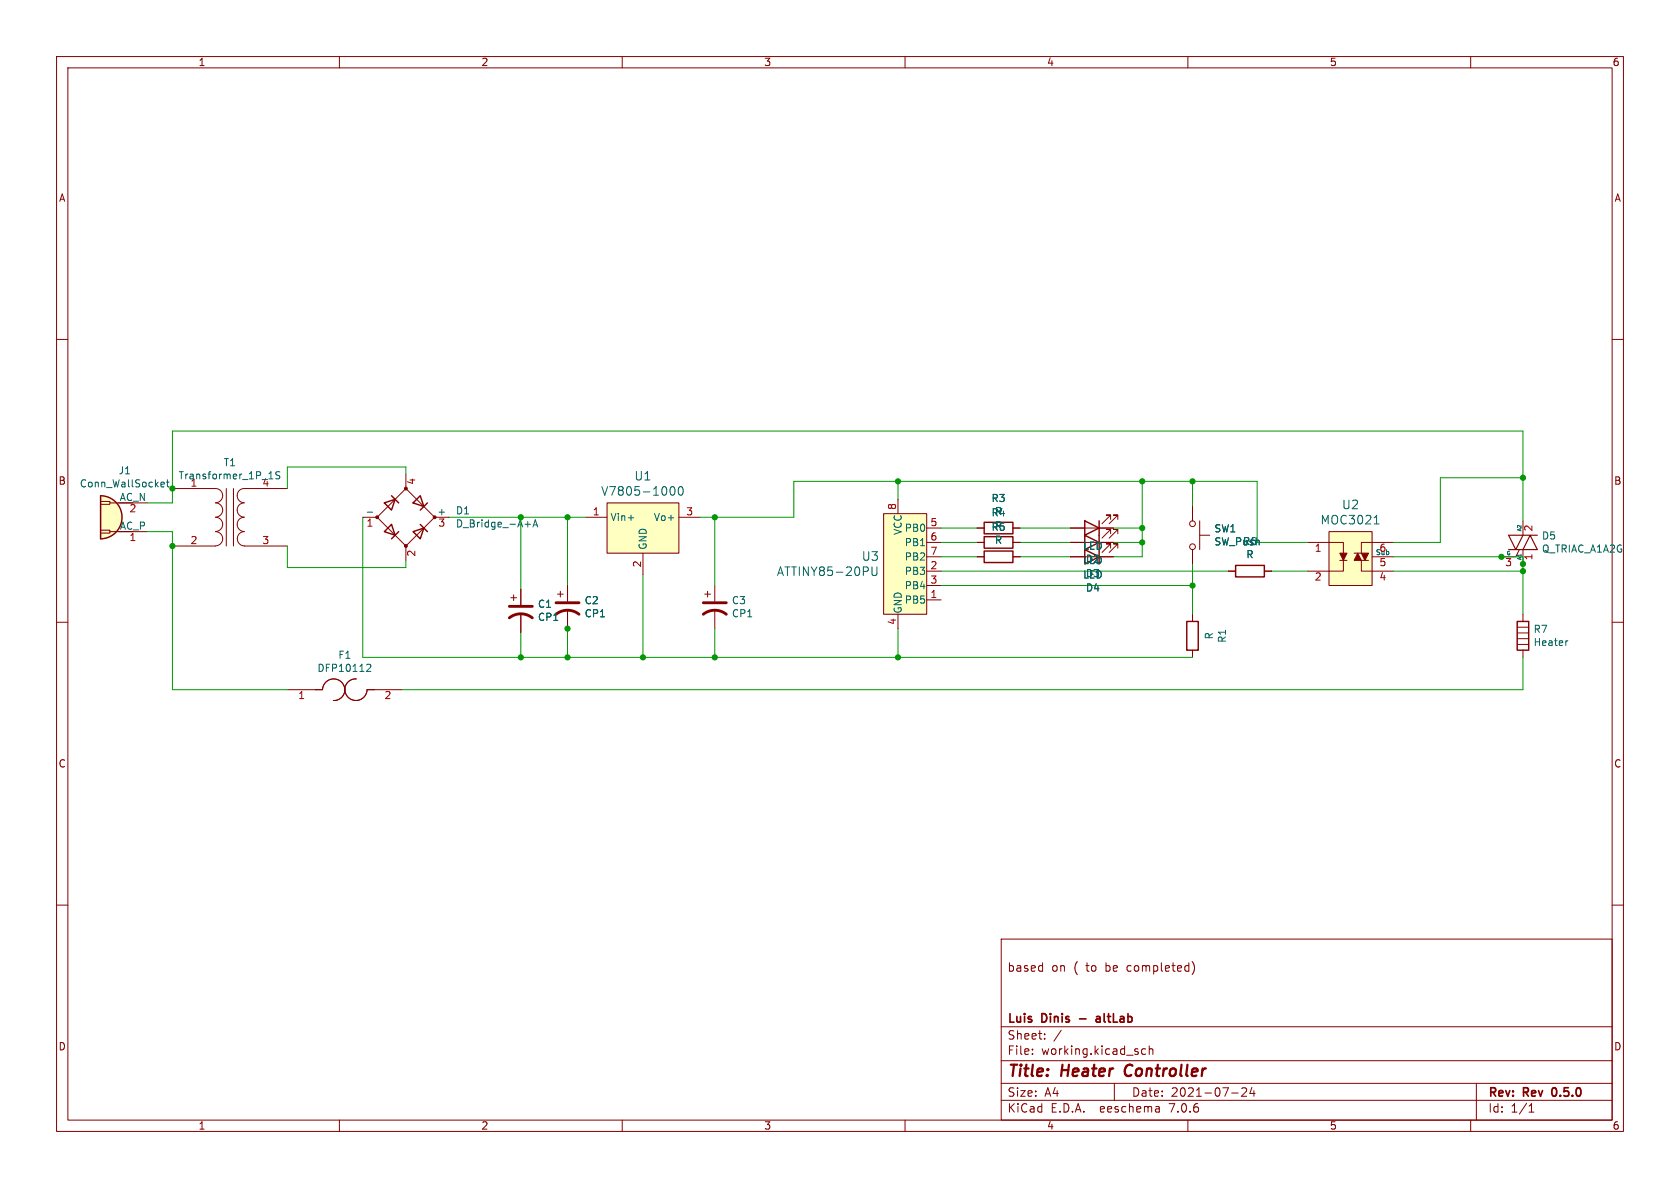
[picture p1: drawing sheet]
<svg xmlns="http://www.w3.org/2000/svg" width="297mm" height="210mm" viewBox="0 0 297 210" stroke-linecap="round" stroke-linejoin="round" font-family="sans-serif">
<g fill="none" stroke="#840000" stroke-width=".18">
<path d="M10 10h277v190h-277zM12 12h273v186h-273zM60 10v2M110 10v2M160 10v2M210 10v2M260 10v2M10 60h2M285 60h2M17.8 88.6h1.6v.6h-1.6zM17.8 93.7h1.6v.5h-1.6zM19.4 88.9h6.6"/>
<path d="M19.4 94h6.6M30.5 86.4h7.6a1.27 1.27 0 0 1 1.3 1.2 1.27 1.27 0 0 1-1.3 1.3 1.26 1.26 0 0 1 1.3 1.3 1.26 1.26 0 0 1-1.3 1.2M30.5 96.5h7.6M38.1 91.4a1.27 1.27 0 0 1 1.3 1.3 1.27 1.27 0 0 1-1.3 1.3 1.26 1.26 0 0 1 1.3 1.2 1.26 1.26 0 0 1-1.3 1.3M40 86.4v10.1M41.3 86.4v10.1M43.2 91.4a1.26 1.26 0 0 0-1.3 1.3 1.26 1.26 0 0 0 1.3 1.3M43.2 96.5h7.6M43.2 94a1.26 1.26 0 0 0-1.2 1.2 1.26 1.26 0 0 0 1.2 1.3M50.8 86.4h-7.6a1.27 1.27 0 0 0-1.3 1.2 1.27 1.27 0 0 0 1.3 1.3 1.26 1.26 0 0 0-1.3 1.3 1.26 1.26 0 0 0 1.3 1.2M64.1 91.4h2.6M71.8 86.4l5 5-5 5.1-5.1-5.1z"/>
<path d="M71.8 83.8v2.6M71.8 96.5v2.6M76.8 91.4h2.6M103.5 91.4h3.8M107.3 88.9h12.7v8.9h-12.7zM113.7 97.8v3.8M120 91.4h3.8M156.2 90.8h7.6v17.8h-7.6zM158.7 88.3v2.5M163.8 95.9h2.6M163.8 98.4h2.6M163.8 93.3h2.6"/>
<path d="M172.7 95.9h1.3M172.7 98.4h1.3M172.7 93.3h1.3M179.1 95.9h1.2M179.1 98.4h1.2M179.1 93.3h1.2M189.2 95.9h2.6M189.2 98.4h2.6M189.2 93.3h7.6M194.3 95.9h2.5M194.3 98.4h2.5M196.3 94.4v-.8h-.7h.7l-1.5 1.5"/>
<path d="M196.3 91.8v-.7h-.7h.7l-1.5 1.5M196.3 96.9v-.8h-.7h.7l-1.5 1.6M197.6 94.4v-.8h-.8h.8l-1.5 1.5M197.6 91.8v-.7h-.8h.8l-1.5 1.5M197.6 96.9v-.8h-.8h.8l-1.5 1.6M210.8 89.5v2.6M210.8 97.2v2.5M212.1 94.6h1.8M212.1 92.1v5.1M231.1 95.9h6.4v5.1h-6.4M234.9 94h7.7v9.5h-7.7zM236.9 99.1h1.2"/>
<path d="M241.9 99.1h-1.2v1.9h5.7M242.6 98.4h3.8M246.4 95.9h-5.7v1.9h-1.3M268.6 97.2l-.6 1.2h-2.6M269.2 92.1v2.5M269.2 97.2v2.5M10 110h2M90.3 105.7h1M90.8 105.2v1M92.1 104.1v2.8M92.1 108.5v3.3M98.6 105h1"/>
<path d="M99.1 104.5v1M100.3 103.5v2.8M100.3 107.8v3.3M124.6 105h1M125.1 104.5v1M126.4 103.5v2.8M126.4 107.8v3.3M158.7 108.6v2.5M163.8 101h2.6M163.8 106h2.6M163.8 103.5h2.6M210.8 108.6v1.3"/>
<path d="M210.8 114.9v1.3M217.2 101h1.2M223.5 101h1.3M268.2 110.9h2.1M268.2 113.9h2.1M268.2 112.9h2.1M268.2 111.9h2.1M269.2 108.6v1.3M269.2 114.9v1.3M285 110h2M50.8 121.9h6.2a1.97 1.97 0 0 1 2-1.9 1.97 1.97 0 0 1 2 1.9M61 121.9a1.9 1.9 0 0 1-2.1 1.9"/>
<path d="M61 121.9a1.97 1.97 0 0 0 1.9 1.9 1.97 1.97 0 0 0 2-1.9h6.2M63 120a1.9 1.9 0 0 0-2 1.9M10 160h2M285 160h2M177 166h108v32h-108zM184.2 170.7l.1 .1M184.3 170.2v1.5M184.3 171.6l-.1 .1M210.7 170a1.72 1.72 0 0 1 0 2.3M60 198v2M110 198v2M160 198v2"/>
<path d="M177 194.5h108M177 191.5h108M177 187.5h108M177 181.5h108M182.5 186.3v.1M182.5 185.5v.1M184.7 183.6v.1M184.7 182.8v.1M187.6 182.1l-1.3 2M197 191.5v3M202.5 185.5l-.4-.1-.3 .3v.4l.2 .2h.5M203.2 185.5l.2-.1 .3 .1 .1 .9"/>
<path d="M203.2 184.9v1.5M204.9 195.7l.1 .9M205 196.5l-.2 .1M205 196h-.2M210 198v2M217.7 193.2h1.2M219.5 192.4l.6-.1 .2 .1 .1 .3-.9 1.1h.9M221.3 192.2l-.3 1.1h.9M221.7 192.8v1M260 198v2M261 191.5v6.5M270.3 196.6h.9"/>
<path d="M270.3 195.5l.4-.4v1.5"/>
<circle cx="210.8" cy="92.6" r=".51"/>
<circle cx="210.8" cy="96.6" r=".51"/>
</g>
<path d="M193.8 179.8l.5-.1 .2 .2M194.5 180l-.5 .1a.29 .29 0 0 0-.2 .3 .29 .29 0 0 0 .2 .3l.5-.1M274.4 192.6v.9" fill="none" stroke="#840000" stroke-width=".3"/>
<path d="M199.1 188.5a1.27 1.27 0 0 0 0 1.6" fill="none" stroke="#840000" stroke-width=".4"/>
<g fill="#ffffc2" stroke="#ffffc2" stroke-width=".18">
<path d="M234.9 94h7.7v9.5h-7.7z"/>
<path d="M156.2 90.8h7.6v17.8h-7.6z"/>
<path d="M107.3 88.9h12.7v8.9h-12.7z"/>
<path d="M17.8 87.6a3.8 3.8 0 0 1 3.8 3.8 3.8 3.8 0 0 1-3.8 3.9z"/>
</g>
<g fill="#840000" stroke="#840000" stroke-width=".18">
<path d="M236.9 97.8h1.2l-.6 1.3z"/>
<path d="M240 97.8l.7 1.3h-1.3z"/>
<path d="M240.7 97.8h1.2l-.6 1.3z"/>
<circle cx="66.7" cy="91.4" r=".25"/>
<circle cx="71.8" cy="96.5" r=".25"/>
<circle cx="71.8" cy="86.4" r=".25"/>
<circle cx="76.8" cy="91.4" r=".25"/>
</g>
<g fill="none" stroke="#006464" stroke-width=".18">
<path d="M28.6 85.2l.4 .1 .1 .2-.6 .2M29 86l-.4 .1M29.4 85.2h.5M29.6 84.8v1.1l.3 .2M47.5 84.7h.8M49.5 83.4h-.5l-.3 .2 .2 .3 .5 .3v.3l-.2 .2-.5-.1M64.9 90.5h1M92.8 92.7h1M94.2 93.2l.4-1.3 .5 1.3M94.3 92.8h.6M111.1 91.5h.9M118.7 86.1l.1-.1a.83 .83 0 0 1 .6 .7 .83 .83 0 0 1-.3 .8h-.1a.83 .83 0 0 1-.6-.6 .83 .83 0 0 1 .3-.8z"/>
<path d="M120.1 86.1l.2-.1a.83 .83 0 0 1 .6 .7 .83 .83 0 0 1-.3 .8h-.2a.83 .83 0 0 1-.6-.6 .83 .83 0 0 1 .3-.8zM242.9 92.6h.9M243.2 91.3l.2-.2v1.5M64.9 117.5l.4-.1 .3 .4-.8 .9h.8M154.2 100.2v1.2l.2 .3h.5l.1-.3v-1.2M277.2 113.3h-.3"/>
</g>
<g fill="none" stroke="#840000" stroke-width=".25">
<path d="M17.8 87.6a3.8 3.8 0 0 1 3.8 3.8 3.8 3.8 0 0 1-3.8 3.9zM67.9 88.9l1.9-.6-.6 1.9zM67.9 94l1.3-1.3 .6 1.9zM69.2 87.6l1.3 1.3M70.5 94l-1.3 1.3M73 88.9l1.3-1.3 .6 1.9zM73 94l1.9-.7-.6 2zM74.3 92.7l1.3 1.3M75.6 88.9l-1.3 1.3M174 94.9h5.1v2h-5.1zM174 97.4h5.1v2h-5.1zM174 92.3h5.1v2.1h-5.1z"/>
<path d="M191.8 94.6l2.5 1.3-2.5 1.3zM191.8 92.1l2.5 1.2-2.5 1.3zM191.8 97.2l2.5 1.2-2.5 1.3zM194.3 92.1v7.6M218.4 99.9h5.1v2.1h-5.1zM209.8 109.9h2v5h-2zM268.2 109.9h2.1v5h-2.1z"/>
</g>
<path d="M266.7 97.2h5.1l-1.3-2.6-1.3 2.6M269.2 94.6l-1.2 2.6-1.3-2.6h5.1" fill="none" stroke="#840000" stroke-width=".2"/>
<path d="M90 109.2a3.3 3.3 0 0 1 4.1 0M90 107.2h4.1M98.3 108.6a3.3 3.3 0 0 1 4.1 0M98.3 106.6h4.1M124.3 108.6a3.3 3.3 0 0 1 4.1 0M124.3 106.6h4.1" fill="none" stroke="#840000" stroke-width=".51"/>
<g fill="none" stroke="#009600" stroke-width=".18">
<path d="M26 88.9h4.5v-12.7h238.7v15.9M26 94h4.5v27.9h20.3M50.8 96.5v3.8h21v-1.2M64.1 91.4v24.8h146.7M71.8 83.8v-1.2h-21v3.8M79.4 91.4h24.1M92.1 91.4v12.7M100.3 91.4v12.1M123.8 91.4h16.5v-6.3h81.9v10.8h8.9M126.4 91.4v12.1M158.7 85.1v3.2M166.4 95.9h6.3"/>
<path d="M166.4 98.4h6.3M166.4 93.3h6.3M180.3 95.9h8.9M180.3 98.4h8.9M180.3 93.3h8.9M196.8 95.9h5.1M196.8 93.3h5.1M201.9 85.1v13.3h-5.1M210.8 85.1v4.4M210.8 99.7v8.9M246.4 98.4h22.8v10.2M269.2 84.5h-14.6v11.4h-8.2"/>
<path d="M92.1 111.8v4.4M100.3 110.5v5.7M113.7 101.6v14.6M126.4 111.1v5.1M158.7 111.1v5.1M166.4 101h50.8M166.4 103.5h44.4M224.8 101h6.3M246.4 101h22.8M269.2 116.2v5.7h-198.1"/>
</g>
<g fill="#009600" stroke="#009600" stroke-width=".18">
<circle cx="269.2" cy="99.7" r=".46"/>
<circle cx="269.2" cy="101" r=".46"/>
<circle cx="201.9" cy="85.1" r=".46"/>
<circle cx="210.8" cy="85.1" r=".46"/>
<circle cx="269.2" cy="84.5" r=".46"/>
<circle cx="265.4" cy="98.4" r=".46"/>
<circle cx="158.7" cy="116.2" r=".46"/>
<circle cx="158.7" cy="85.1" r=".46"/>
<circle cx="210.8" cy="103.5" r=".46"/>
<circle cx="201.9" cy="95.9" r=".46"/>
<circle cx="201.9" cy="93.3" r=".46"/>
<circle cx="126.4" cy="91.4" r=".46"/>
<circle cx="113.7" cy="116.2" r=".46"/>
<circle cx="126.4" cy="116.2" r=".46"/>
<circle cx="100.3" cy="116.2" r=".46"/>
<circle cx="100.3" cy="111.1" r=".46"/>
<circle cx="92.1" cy="116.2" r=".46"/>
<circle cx="30.5" cy="96.5" r=".46"/>
<circle cx="30.5" cy="86.4" r=".46"/>
<circle cx="100.3" cy="91.4" r=".46"/>
<circle cx="92.1" cy="91.4" r=".46"/>
</g>
<g font-size="2.8" fill="#840000">
<text x="178" y="190.9">Title:</text>
<text x="187.7" y="190.9">Heater</text>
<text x="199.7" y="190.9">Controller</text>
</g>
<g font-size="2.1" fill="#006464">
<text x="106.2" y="87.8">V7805-1000</text>
<text x="112.1" y="85.1">U1</text>
<text x="233.3" y="92.9">MOC3021</text>
<text x="237.2" y="90.2">U2</text>
<text x="152.3" y="99.3">U3</text>
<text x="137.2" y="102">ATTINY85-20PU</text>
</g>
<g font-size="2.1" fill="#840000">
<text x="178" y="172">based</text>
<text x="185.9" y="172">on</text>
<text x="189.9" y="172">(</text>
<text x="192.2" y="172">to</text>
<text x="195.7" y="172">be</text>
<text x="199.6" y="172">completed)</text>
<text x="178" y="184">Sheet:</text>
<text x="178" y="181.2">Luis</text>
<text x="184.2" y="181.2">Dinis</text>
<text x="191.5" y="181.2">-</text>
<text x="195.1" y="181.2">altLab</text>
<text x="178" y="186.7">File:</text>
<text x="184.1" y="186.7">working.kicad_sch</text>
<text x="178" y="196.9">KiCad</text>
<text x="178" y="194.1">Size:</text>
<text x="184.7" y="194.1">A4</text>
<text x="185.7" y="196.9">E.D.A.</text>
<text x="194.6" y="196.9">eeschema</text>
<text x="200" y="194.1">Date:</text>
<text x="207" y="196.9">7.0.6</text>
<text x="207" y="194.1">2021-07-24</text>
<text x="263" y="194.3">Rev:</text>
<text x="263" y="196.9">Id:</text>
<text x="267.1" y="196.9">1/1</text>
<text x="269.4" y="194.3">Rev</text>
<text x="275.1" y="194.3">0.5.0</text>
</g>
<g font-size="1.8" fill="#840000">
<text x="35" y="11.9">1</text>
<text x="85" y="11.9">2</text>
<text x="135" y="11.9">3</text>
<text x="185" y="11.9">4</text>
<text x="235" y="11.9">5</text>
<text x="285" y="11.9">6</text>
<text x="10.3" y="35.9">A</text>
<text x="285.3" y="35.9">A</text>
<text x="10.3" y="85.9">B</text>
<text x="285.3" y="85.9">B</text>
<text x="10.3" y="135.9">C</text>
<text x="285.3" y="135.9">C</text>
<text x="10.3" y="185.9">D</text>
<text x="285.3" y="185.9">D</text>
<text x="35" y="199.9">1</text>
<text x="85" y="199.9">2</text>
<text x="135" y="199.9">3</text>
<text x="185" y="199.9">4</text>
<text x="235" y="199.9">5</text>
<text x="285" y="199.9">6</text>
</g>
<g font-size="1.8" fill="#006464">
<text x="39.4" y="82.6">T1</text>
<text x="14" y="86.4">Conn_WallSocket</text>
<text x="20.9" y="84">J1</text>
<text x="21.1" y="88.6">AC_N</text>
<text x="31.5" y="84.9">Transformer_1P_1S</text>
<text x="33.6" y="86.1">1</text>
<text x="46.3" y="86.1">4</text>
<text x="175.2" y="89">R3</text>
<text x="21.1" y="93.7">AC_P</text>
<text x="80.5" y="91.1">D1</text>
<text x="80.5" y="93.4">D_Bridge_-A+A</text>
<text x="107.8" y="92.3">Vin+</text>
<text x="115.5" y="92.3">Vo+</text>
<text x="159.6" y="94.7" transform="rotate(-90 159.6 94.7)">VCC</text>
<text x="159.9" y="94.2">PB0</text>
<text x="175.8" y="93.8">R</text>
<text x="175.8" y="91.3">R</text>
<text x="214.6" y="94.3">SW1</text>
<text x="272.5" y="95.6">D5</text>
<text x="114.5" y="97.3" transform="rotate(-90 114.5 97.3)">GND</text>
<text x="159.9" y="101.8">PB3</text>
<text x="159.9" y="96.7">PB1</text>
<text x="159.9" y="99.3">PB2</text>
<text x="175.8" y="96.3">R</text>
<text x="191.4" y="99.9">LED</text>
<text x="191.4" y="97.4">LED</text>
<text x="191.9" y="99.7">D2</text>
<text x="214.6" y="96.6">SW_Push</text>
<text x="219.6" y="96.6">R6</text>
<text x="220.2" y="98.9">R</text>
<text x="272.5" y="97.9">Q_TRIAC_A1A2G</text>
<text x="95" y="107.6">C1</text>
<text x="103.3" y="107">C2</text>
<text x="129.3" y="107">C3</text>
<text x="159.9" y="106.9">PB5</text>
<text x="159.9" y="104.4">PB4</text>
<text x="191.4" y="102.5">LED</text>
<text x="191.9" y="102.2">D3</text>
<text x="191.9" y="104.8">D4</text>
<text x="95" y="110">CP1</text>
<text x="103.3" y="109.3">CP1</text>
<text x="129.3" y="109.3">CP1</text>
<text x="159.6" y="108.6" transform="rotate(-90 159.6 108.6)">GND</text>
<text x="214.6" y="113.1" transform="rotate(-90 214.6 113.1)">R</text>
<text x="216.9" y="113.7" transform="rotate(-90 216.9 113.7)">R1</text>
<text x="271" y="112.1">R7</text>
<text x="56" y="119">DFP10112</text>
<text x="59.7" y="116.7">F1</text>
<text x="271" y="114.4">Heater</text>
</g>
<g font-size="1.8" fill="#a90000">
<text x="73.7" y="85.8" transform="rotate(-90 73.7 85.8)">4</text>
<text x="22.8" y="96">1</text>
<text x="22.8" y="90.9">2</text>
<text x="64.7" y="93.4">1</text>
<text x="77.2" y="91.2">+</text>
<text x="77.4" y="93.4">3</text>
<text x="104.7" y="91.2">1</text>
<text x="121.2" y="91.2">3</text>
<text x="158.5" y="90.2" transform="rotate(-90 158.5 90.2)">8</text>
<text x="164.4" y="93.1">5</text>
<text x="164.4" y="95.6">6</text>
<text x="271.2" y="94.1" transform="rotate(-90 271.2 94.1)">2</text>
<text x="33.6" y="96.3">2</text>
<text x="46.3" y="96.3">3</text>
<text x="73.7" y="98.5" transform="rotate(-90 73.7 98.5)">2</text>
<text x="113.4" y="100.4" transform="rotate(-90 113.4 100.4)">2</text>
<text x="164.4" y="100.7">2</text>
<text x="164.4" y="98.2">7</text>
<text x="232.3" y="97.9">1</text>
<text x="243.8" y="100.4">5</text>
<text x="243.8" y="97.9">6</text>
<text x="266" y="100.4">3</text>
<text x="271.2" y="99.1" transform="rotate(-90 271.2 99.1)">1</text>
<text x="164.4" y="105.8">1</text>
<text x="164.4" y="103.3">3</text>
<text x="232.3" y="102.9">2</text>
<text x="243.8" y="102.9">4</text>
<text x="158.5" y="110.6" transform="rotate(-90 158.5 110.6)">4</text>
<text x="52.6" y="123.9">1</text>
<text x="67.9" y="123.9">2</text>
</g>
<text font-size="1.2" fill="#006464" x="243.1" y="98.2">Sub</text>
<g font-size=".9" fill="#006464">
<text x="269" y="94" transform="rotate(-90 269 94)">A2</text>
<text x="266.3" y="98.2">G</text>
<text x="269" y="99.1" transform="rotate(-90 269 99.1)">A1</text>
</g>
</svg>
